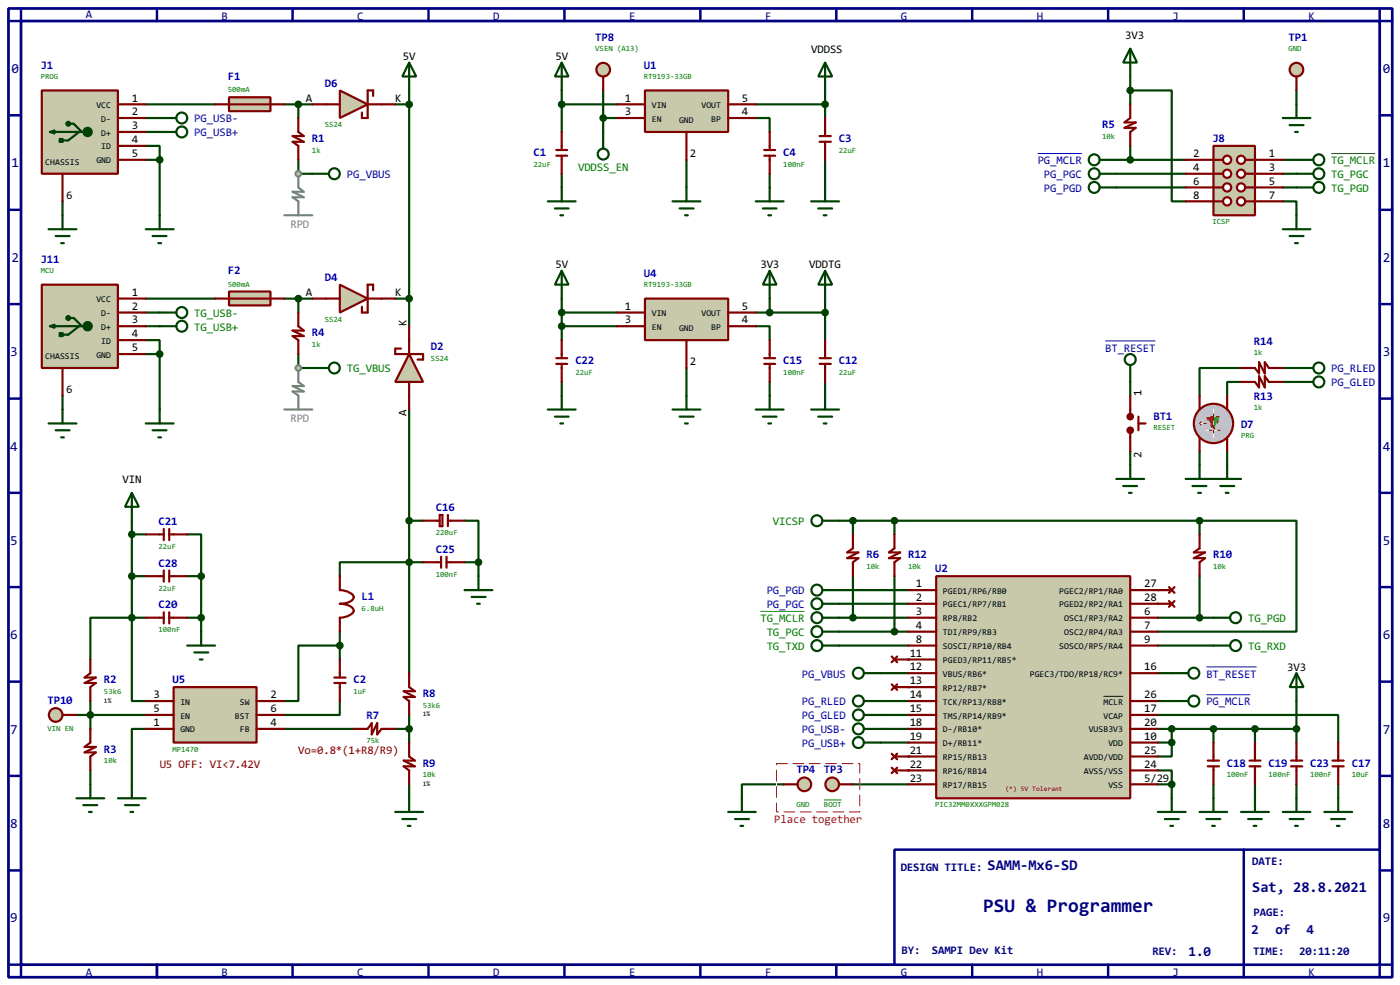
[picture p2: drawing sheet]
<svg xmlns="http://www.w3.org/2000/svg" width="256mm" height="180mm" viewBox="0 0 256 180" stroke-linecap="round" stroke-linejoin="round" font-family="sans-serif">
<path d="M1.6 1.6h253.5v177.3h-253.5zM3.9 3.9h248.9v172.7h-248.9z" fill="none" stroke="#000080" stroke-width=".5"/>
<path d="M3.9 1.6v2.3h-2.3M28.8 1.6v2.3" fill="none" stroke="#000080" stroke-width=".45"/>
<path d="M163.9 155.5h88.9v21.1h-88.9z" fill="#fff" stroke="#000080" stroke-width=".45"/>
<g fill="none" stroke="#000080" stroke-width=".45">
<path d="M53.6 1.6v2.3M78.5 1.6v2.3M103.4 1.6v2.3M128.3 1.6v2.3M153.2 1.6v2.3M178.1 1.6v2.3M203 1.6v2.3M227.9 1.6v2.3M252.8 1.6v2.3h2.3M1.6 21.1h2.3M1.6 38.4h2.3M252.8 21.1h2.3"/>
<path d="M252.8 38.4h2.3M1.6 55.7h2.3M252.8 55.7h2.3M1.6 73h2.3M252.8 73h2.3M1.6 90.2h2.3M252.8 90.2h2.3M1.6 107.5h2.3M252.8 107.5h2.3M1.6 124.8h2.3M252.8 124.8h2.3M1.6 142h2.3"/>
<path d="M1.6 159.3h2.3M227.9 155.5v23.4M252.8 142h2.3M252.8 159.3h2.3M1.6 176.6h2.3v2.3M28.8 176.6v2.3M53.6 176.6v2.3M78.5 176.6v2.3M103.4 176.6v2.3M128.3 176.6v2.3M153.2 176.6v2.3M178.1 176.6v2.3"/>
<path d="M203 176.6v2.3M255.1 176.6h-2.3v2.3"/>
</g>
<g fill="none" stroke="#004000" stroke-width=".4">
<path d="M26.7 19.1h12.7M52.1 19.1h5.1M54.7 19.1v2.5M72.4 19.1h2.6M75 16.6v43.1M102.9 19.1h10.2M102.9 16.6v7.6M207.1 16.6h7.6v20.3h2.5M207.1 14v5.1M237.5 16.6v2.5M11.5 36.9v2.5M26.7 26.7h2.6v2.6"/>
<path d="M26.7 21.6h2.6M26.7 24.2h2.6M26.7 29.3h2.6M29.3 29.3v10.1M54.7 29.3v2.5h2.5M102.9 31.8v2.5M125.8 29.3v5M138.5 21.6h2.5v2.6M141 31.8v2.5M151.2 29.3v5M204.5 29.3h12.7M204.5 31.8h12.7"/>
<path d="M204.5 34.3h12.7M207.1 26.7v2.6M235 36.9h2.5v2.5M235 29.3h2.5M235 31.8h2.5M235 34.3h2.5M26.7 57.2h2.6M26.7 59.7h2.6M26.7 54.7h12.7M52.1 54.7h5.1M54.7 54.7v2.5M72.4 54.7h2.6"/>
<path d="M102.9 54.7v2.5h10.2M138.5 59.7h2.5v2.6M11.5 72.4v2.6M26.7 62.3h2.6v2.5M26.7 64.8h2.6M29.3 64.8v10.2M54.7 64.8v2.6h2.5M75 75v48.2M102.9 69.9v2.5M125.8 67.4v5M141 69.9v2.5M151.2 69.9v2.5"/>
<path d="M207.1 69.9v2.5M227.4 67.4h-7.6v5M227.4 69.9h-2.6v2.5M235 67.4h2.5M235 69.9h2.5M24.2 97.8h2.5M24.2 95.3v17.8M34.3 97.8h2.6v7.7M75 95.3h2.5M85.1 95.3h2.6v7.6M153.7 95.3h66.1M156.3 95.3v2.5"/>
<path d="M163.9 95.3v2.5M207.1 82.6v2.5M219.8 95.3h17.7v20.3h-25.4M219.8 82.6v2.5M219.8 95.3v2.5M224.8 82.6v2.5M24.2 113.1v15.2h2.5M24.2 113.1h-7.6v7.6M24.2 113.1h2.5M24.2 105.5h2.5M34.3 113.1h2.6M34.3 105.5h2.6"/>
<path d="M36.9 105.5v10.1M62.3 118.2h-7.6v10.1h-2.6M62.3 115.6v5.1M77.5 102.9h-15.2v2.6M85.1 102.9h2.6M87.7 102.9v2.6M153.7 113.1h12.7M153.7 115.6h12.7M153.7 108h12.7M153.7 110.5h12.7M153.7 118.2h12.7M156.3 105.5v7.6"/>
<path d="M163.9 105.5v10.1M212.1 113.1h10.2M212.1 118.2h10.2M219.8 105.5v7.6M14 130.9h12.7M16.6 128.3v5.1M26.7 133.4h-2.5v10.2M52.1 133.4h12.7M62.3 128.3v2.6h-10.2M72.4 133.4h2.6M75 130.9v5M222.3 133.4v2.5"/>
<path d="M229.9 133.4v2.5M237.5 128.3v7.6M237.5 133.4h-22.8v2.5h-2.6M16.6 141v2.6M75 143.6v2.5M212.1 143.6h2.6v2.5M222.3 143.6v2.5M229.9 143.6v2.5M237.5 143.6v2.5M245.2 143.6v2.5"/>
</g>
<circle cx="166.4" cy="120.7" r=".2" fill="#004000"/>
<path d="M161.3 123.2h5.1" fill="none" stroke="#004000" stroke-width=".4"/>
<circle cx="166.4" cy="125.8" r=".2" fill="#004000"/>
<path d="M161.3 128.3h5.1M161.3 130.9h5.1M161.3 133.4h5.1M161.3 135.9h5.1M212.1 130.9h33.1v5M212.1 123.2h2.6M212.1 133.4h2.6" fill="none" stroke="#004000" stroke-width=".4"/>
<g fill="#004000">
<circle cx="166.4" cy="138.5" r=".2"/>
<circle cx="166.4" cy="141" r=".2"/>
</g>
<path d="M212.1 128.3h2.6M214.7 135.9v2.6h-2.6M212.1 141h2.6v2.6" fill="none" stroke="#004000" stroke-width=".4"/>
<g fill="#004000">
<circle cx="212.1" cy="108" r=".2"/>
<circle cx="212.1" cy="110.5" r=".2"/>
</g>
<g fill="none" stroke="#004000" stroke-width=".4">
<path d="M110.5 16.6v7.6M138.5 19.1h12.7M151.2 16.6v5M11.5 39.4v2.6M29.3 21.6h3M29.3 39.4v2.6M29.3 24.2h3M110.5 21.6h2.6M8.9 42h5.1M10.2 43.2h2.6M11.2 44.5h.5M26.7 42h5.1"/>
<path d="M28 43.2h2.5M29 44.5h.5M102.9 57.2v5.1M102.9 59.7h10.2M138.5 57.2h12.7M141 54.7v2.5M151.2 54.7v7.6M143.6 143.6h-7.7v2.5M156.3 143.6h10.1"/>
<circle cx="33.3" cy="24.2" r="1"/>
<circle cx="33.3" cy="21.6" r="1"/>
</g>
<circle cx="29.2" cy="29.3" r=".5" fill="#004000" stroke="#004000" stroke-width=".4"/>
<path d="M7.7 16.6h13.9v15.2h-13.9z" fill="#c8c8aa" stroke="#800000" stroke-width=".4"/>
<g fill="none" stroke="#004000" stroke-width=".4">
<path d="M9.2 24.2l.8-.3v.5zM10 24.2h6.1M11 25.5h.5v.5h-.5zM11.2 25.5v.5M12.5 22.7h1l1.5 1.5M14.5 24.2l-2 1.5h-1"/>
<circle cx="12.5" cy="22.7" r=".35"/>
<circle cx="16" cy="24.2" r=".5"/>
<circle cx="16" cy="24.2" r=".75"/>
<circle cx="16.1" cy="24.2" r=".25"/>
</g>
<path d="M21.6 19.1h5.1M11.5 31.8v5.1M21.6 21.6h5.1M21.6 24.2h5.1M21.6 29.3h5.1M21.6 26.7h5.1" fill="none" stroke="#800000" stroke-width=".4"/>
<path d="M42 17.8h7.6v2.6h-7.6z" fill-rule="evenodd" fill="#c8c8aa" stroke="#800000" stroke-width=".4"/>
<path d="M39.4 19.1h12.7M54.7 21.6v2.6l1 .7h-2.1l2.1 1.1h-2.1l1.1 .7v2.6M101.9 27.5h2M101.9 28.5h2M102.9 24.2v3.3M102.9 28.5v3.3M150.2 24.9h2M150.2 26h2M151.2 21.6v3.3M151.2 26v3.3" fill="none" stroke="#800000" stroke-width=".4"/>
<g fill="none" stroke="#004000" stroke-width=".4">
<path d="M102.9 11.5l1.3 2.5h-2.5zM102.9 11.5v5.1M57.2 31.8h3.1M100.4 36.9h5.1M101.7 38.2h2.5M102.7 39.4h.5M102.9 34.3v2.6M148.6 36.9h5.1M149.9 38.2h2.6M150.9 39.4h.5M151.2 34.3v2.6M141 49.6l1.3 2.5h-2.5z"/>
<path d="M141 49.6v5.1"/>
<circle cx="61.2" cy="31.8" r="1"/>
</g>
<circle cx="237.5" cy="12.8" r="1.25" fill="#c8c8aa" stroke="#800000" stroke-width=".4"/>
<path d="M237.5 14v2.6" fill="none" stroke="#800000" stroke-width=".4"/>
<path d="M237.5 19.1v2.5M123.2 36.9h5.1M124.5 38.2h2.6M125.5 39.4h.5M125.8 34.3v2.6M235 21.6h5.1M236.3 22.9h2.5M237.3 24.2h.5" fill="none" stroke="#004000" stroke-width=".4"/>
<path d="M31.8 125.8h15.2v10.1h-15.2z" fill-rule="evenodd" fill="#c8c8aa" stroke="#800000" stroke-width=".4"/>
<g fill="none" stroke="#800000" stroke-width=".4">
<path d="M26.7 97.8h3.3M30 96.8v2.1M31 96.8v2.1M31 97.8h3.3M26.7 113.1h3.3M30 112.1v2M31 112.1v2M31 113.1h3.3M62.3 105.5v2.5a2.68 2.68 0 0 1 2.5 1.3 1.47 1.47 0 0 1-1.3 1l-1.2 .2a2.33 2.33 0 0 1 2.5 1.3 2.68 2.68 0 0 1-2.5 1.3v2.5M77.5 102.9h3.3M80.8 101.9v2M81.8 101.9v2"/>
<path d="M81.8 102.9h3.3M26.7 133.4h5.1M26.7 128.3h5.1M26.7 130.9h5.1M47 133.4h5.1M47 128.3h5.1M47 130.9h5.1M61.3 124h2M61.3 125h2M62.3 120.7v3.3M62.3 125v3.3M64.8 133.4h2.6l.7-1v2l1-2v2l.8-1h2.5"/>
<path d="M75 123.2v2.6l1 .7h-2l2 1.1h-2l1 .7v2.6M75 135.9v2.6l1 .7h-2l2 1.1h-2l1 .7v2.6"/>
</g>
<g fill="#004000" stroke="#004000" stroke-width=".4">
<circle cx="62.2" cy="118.2" r=".5"/>
<circle cx="74.9" cy="133.4" r=".5"/>
<circle cx="36.8" cy="113.1" r=".5"/>
<circle cx="24.1" cy="113.1" r=".5"/>
<circle cx="24.1" cy="97.8" r=".5"/>
<circle cx="74.9" cy="102.9" r=".5"/>
</g>
<g fill="none" stroke="#004000" stroke-width=".4">
<path d="M151.2 11.5l1.3 2.5h-2.6zM151.2 11.5v5.1M110.5 24.2v3M151.2 49.6l1.3 2.5h-2.6zM151.2 49.6v5.1M148.6 75h5.1M149.9 76.3h2.6M150.9 77.5h.5M151.2 72.4v2.6M24.2 90.2l1.3 2.6h-2.6zM24.2 90.2v5.1M34.3 118.2h5.1"/>
<path d="M35.6 119.4h2.6M36.9 115.6v2.6M85.1 108h5.1M86.4 109.3h2.6M87.4 110.5h.5M87.7 105.5v2.5M36.6 120.7h.5M21.6 146.1h5.1M22.9 147.4h2.6M23.9 148.6h.5M24.2 143.6v2.5M72.4 148.6h5.1"/>
<path d="M73.7 149.9h2.6M74.7 151.2h.5M75 146.1v2.5"/>
<circle cx="110.5" cy="28.2" r="1"/>
</g>
<path d="M52.1 39.4h5.1M54.7 31.8v2.5l1 .8h-2.1l2.1 1h-2.1l1.1 .8v2.5" fill="none" stroke="#808080" stroke-width=".4"/>
<circle cx="54.6" cy="31.8" r=".5" fill="#c8c8aa" stroke="#808080" stroke-width=".4"/>
<circle cx="110.5" cy="12.8" r="1.25" fill="#c8c8aa" stroke="#800000" stroke-width=".4"/>
<path d="M110.5 14v2.6" fill="none" stroke="#800000" stroke-width=".4"/>
<circle cx="10.2" cy="130.9" r="1.25" fill="#c8c8aa" stroke="#800000" stroke-width=".4"/>
<path d="M11.5 130.9h2.5" fill="none" stroke="#800000" stroke-width=".4"/>
<g fill="none" stroke="#004000" stroke-width=".4">
<path d="M201.5 29.3h3M201.5 31.8h3M201.5 34.3h3M237.5 39.4v2.6M237.5 29.3h3.1M237.5 31.8h3.1M237.5 34.3h3.1M235 42h5.1M236.3 43.2h2.5M237.3 44.5h.5"/>
<circle cx="200.4" cy="29.3" r="1"/>
<circle cx="200.4" cy="34.3" r="1"/>
<circle cx="200.4" cy="31.8" r="1"/>
<circle cx="241.6" cy="31.8" r="1"/>
<circle cx="241.6" cy="34.3" r="1"/>
<circle cx="241.6" cy="29.3" r="1"/>
</g>
<path d="M190.1 28.1h8.1" fill="none" stroke="#0000c0" stroke-width=".18"/>
<path d="M243.9 28.1h8" fill="none" stroke="#008000" stroke-width=".18"/>
<path d="M222.3 26.7h7.6v12.7h-7.6z" fill="#c8c8aa" stroke="#800000" stroke-width=".4"/>
<path d="M228.1 29.3h1.8" fill="none" stroke="#800000" stroke-width=".4"/>
<circle cx="227.3" cy="29.3" r=".75" fill="#feffff" stroke="#800000" stroke-width=".4"/>
<path d="M228.1 31.8h1.8" fill="none" stroke="#800000" stroke-width=".4"/>
<circle cx="227.3" cy="31.8" r=".75" fill="#feffff" stroke="#800000" stroke-width=".4"/>
<path d="M228.1 34.3h1.8" fill="none" stroke="#800000" stroke-width=".4"/>
<circle cx="227.3" cy="34.3" r=".75" fill="#feffff" stroke="#800000" stroke-width=".4"/>
<path d="M228.1 36.9h1.8" fill="none" stroke="#800000" stroke-width=".4"/>
<circle cx="227.3" cy="36.9" r=".75" fill="#feffff" stroke="#800000" stroke-width=".4"/>
<path d="M222.3 29.3h1.8" fill="none" stroke="#800000" stroke-width=".4"/>
<circle cx="224.8" cy="29.3" r=".75" fill="#feffff" stroke="#800000" stroke-width=".4"/>
<path d="M222.3 31.8h1.8" fill="none" stroke="#800000" stroke-width=".4"/>
<circle cx="224.8" cy="31.8" r=".75" fill="#feffff" stroke="#800000" stroke-width=".4"/>
<path d="M222.3 34.3h1.8" fill="none" stroke="#800000" stroke-width=".4"/>
<circle cx="224.8" cy="34.3" r=".75" fill="#feffff" stroke="#800000" stroke-width=".4"/>
<path d="M222.3 36.9h1.8" fill="none" stroke="#800000" stroke-width=".4"/>
<circle cx="224.8" cy="36.9" r=".75" fill="#feffff" stroke="#800000" stroke-width=".4"/>
<path d="M217.2 29.3h5.1M217.2 31.8h5.1M217.2 36.9h5.1M217.2 34.3h5.1M229.9 29.3h5.1M229.9 31.8h5.1M229.9 36.9h5.1M229.9 34.3h5.1M77.5 95.3h3.1M80.6 94.3h.5v2h-.5zM82.1 94.3v2M82.1 95.3h3" fill="none" stroke="#800000" stroke-width=".4"/>
<g fill="none" stroke="#004000" stroke-width=".4">
<path d="M29.3 57.2h3M29.3 59.7h3M8.9 77.5h5.1M10.2 78.8h2.6M11.5 75v2.5M26.7 77.5h5.1M28 78.8h2.5M29.3 75v2.5M11.2 80.1h.5M29 80.1h.5"/>
<circle cx="33.3" cy="57.2" r="1"/>
<circle cx="33.3" cy="59.7" r="1"/>
</g>
<circle cx="29.2" cy="64.8" r=".5" fill="#004000" stroke="#004000" stroke-width=".4"/>
<path d="M7.7 52.1h13.9v15.3h-13.9z" fill="#c8c8aa" stroke="#800000" stroke-width=".4"/>
<g fill="none" stroke="#004000" stroke-width=".4">
<path d="M9.2 59.7l.8-.2v.5zM10 59.7h6.1M12.5 58.2h1l1.5 1.5M14.5 59.7l-2 1.6h-1M11 61h.5v.5h-.5zM11.2 61v.5"/>
<circle cx="12.5" cy="58.2" r=".35"/>
<circle cx="16" cy="59.7" r=".75"/>
<circle cx="16" cy="59.7" r=".5"/>
<circle cx="16.1" cy="59.7" r=".25"/>
</g>
<path d="M21.6 54.7h5.1M21.6 57.2h5.1M21.6 59.7h5.1M11.5 67.4v5M21.6 64.8h5.1M21.6 62.3h5.1" fill="none" stroke="#800000" stroke-width=".4"/>
<path d="M42 53.4h7.6v2.5h-7.6z" fill-rule="evenodd" fill="#c8c8aa" stroke="#800000" stroke-width=".4"/>
<path d="M39.4 54.7h12.7M54.7 57.2v2.5l1 .8h-2.1l2.1 1h-2.1l1.1 .8v2.5" fill="none" stroke="#800000" stroke-width=".4"/>
<g fill="none" stroke="#004000" stroke-width=".4">
<path d="M57.2 67.4h3.1"/>
<circle cx="61.2" cy="67.4" r="1"/>
</g>
<circle cx="54.6" cy="54.7" r=".5" fill="#004000" stroke="#004000" stroke-width=".4"/>
<path d="M52.1 75h5.1M54.7 67.4v2.5l1 .8h-2.1l2.1 1h-2.1l1.1 .7v2.6" fill="none" stroke="#808080" stroke-width=".4"/>
<circle cx="54.6" cy="67.4" r=".5" fill="#c8c8aa" stroke="#808080" stroke-width=".4"/>
<path d="M123.2 75h5.1M124.5 76.3h2.6M125.5 77.5h.5M125.8 72.4v2.6" fill="none" stroke="#004000" stroke-width=".4"/>
<path d="M118.2 54.7h15.2v7.6h-15.2z" fill-rule="evenodd" fill="#c8c8aa" stroke="#800000" stroke-width=".4"/>
<path d="M113.1 57.2h5.1M113.1 59.7h5.1M133.4 57.2h5.1M133.4 59.7h5.1M125.8 62.3v5.1" fill="none" stroke="#800000" stroke-width=".4"/>
<path d="M118.2 16.6h15.2v7.6h-15.2z" fill-rule="evenodd" fill="#c8c8aa" stroke="#800000" stroke-width=".4"/>
<g fill="none" stroke="#800000" stroke-width=".4">
<path d="M113.1 19.1h5.1M133.4 19.1h5.1M113.1 21.6h5.1M125.8 24.2v5.1M133.4 21.6h5.1M140 27.5h2M140 28.5h2M141 24.2v3.3M141 28.5v3.3M140 65.6h2M140 66.6h2M141 62.3v3.3"/>
<path d="M141 66.6v3.3"/>
</g>
<circle cx="102.9" cy="19.1" r=".5" fill="#004000" stroke="#004000" stroke-width=".4"/>
<g fill="none" stroke="#004000" stroke-width=".4">
<path d="M138.5 36.9h5.1M139.8 38.2h2.5M140.8 39.4h.5M141 34.3v2.6M102.9 49.6l1.3 2.5h-2.5zM102.9 49.6v5.1M100.4 75h5.1M101.7 76.3h2.5M102.7 77.5h.5M102.9 72.4v2.6M138.5 75h5.1M139.8 76.3h2.5"/>
<path d="M140.8 77.5h.5M141 72.4v2.6"/>
</g>
<path d="M75 64.8l2.5 5.1h-5.1z" fill="#c8c8aa" stroke="#800000" stroke-width=".4"/>
<path d="M75 59.7v5.1M73.5 63.8h-1.1v1h5.1v1h-1M75 69.9v5.1" fill="none" stroke="#800000" stroke-width=".4"/>
<path d="M62.3 52.1l5.1 2.6-5.1 2.5z" fill="#c8c8aa" stroke="#800000" stroke-width=".4"/>
<path d="M57.2 54.7h5.1M67.4 54.7h5M68.4 53.1v-1h-1v5.1h-1.1v-1" fill="none" stroke="#800000" stroke-width=".4"/>
<path d="M62.3 16.6l5.1 2.5-5.1 2.5z" fill="#c8c8aa" stroke="#800000" stroke-width=".4"/>
<g fill="none" stroke="#800000" stroke-width=".4">
<path d="M57.2 19.1h5.1M67.4 19.1h5M68.4 17.6v-1h-1v5h-1.1v-1M207.1 19.1v2.5l-1.1 .8h2.1l-2.1 1h2.1l-1 .8v2.5M207.1 72.4v3.9M207.1 78.8v3.8M208.6 76.3v2.5M208.6 77.5h1.3M156.3 97.8v2.6l-1.1 .7h2.1l-2.1 1.1h2.1l-1 .7v2.6M163.9 97.8v2.6l-1 .7h2l-2 1.1h2l-1 .7v2.6M219.8 97.8v2.6l-1.1 .7h2.1l-2.1 1.1h2.1l-1 .7v2.6M16.6 120.7v2.5l-1.1 .8h2.1l-2.1 1h2.1l-1 .8v2.5"/>
<path d="M16.6 133.4v2.5l-1.1 .8h2.1l-2.1 1h2.1l-1 .8v2.5M221.3 139.2h2M222.3 135.9v3.3M228.9 139.2h2M229.9 135.9v3.3M236.5 139.2h2.1M237.5 135.9v3.3M244.1 139.2h2.1M245.2 135.9v3.3M221.3 140.3h2M222.3 140.3v3.3M228.9 140.3h2"/>
<path d="M229.9 140.3v3.3M236.5 140.3h2.1M237.5 140.3v3.3M244.1 140.3h2.1M245.2 140.3v3.3"/>
</g>
<g fill="#004000" stroke="#004000" stroke-width=".4">
<circle cx="54.6" cy="19.1" r=".5"/>
<circle cx="74.9" cy="54.7" r=".5"/>
<circle cx="16.5" cy="130.9" r=".5"/>
<circle cx="74.9" cy="19.1" r=".5"/>
<circle cx="207" cy="29.3" r=".5"/>
<circle cx="207" cy="16.6" r=".5"/>
<circle cx="214.6" cy="143.6" r=".5"/>
<circle cx="214.6" cy="135.9" r=".5"/>
<circle cx="229.9" cy="133.4" r=".5"/>
<circle cx="222.3" cy="133.4" r=".5"/>
<circle cx="214.6" cy="133.4" r=".5"/>
<circle cx="237.5" cy="133.4" r=".5"/>
</g>
<g fill="none" stroke="#004000" stroke-width=".4">
<path d="M75 11.5l1.3 2.5h-2.6zM75 11.5v5.1M207.1 8.9l1.2 2.6h-2.5zM207.1 8.9v5.1M207.1 66.9v3M150.7 95.3h3M204.5 87.7h5.1M205.8 89h2.5M206.8 90.2h.5M207.1 85.1v2.6M150.7 110.5h3M150.7 108h3"/>
<path d="M150.7 118.2h3M222.3 118.2h3.1M158.3 123.2h3M158.3 133.4h3M158.3 135.9h3M214.7 128.3h3M214.7 123.2h3M237.5 123.2l1.3 2.6h-2.5zM237.5 123.2v5.1M14 146.1h5.1M15.3 147.4h2.5M16.3 148.6h.5"/>
<path d="M16.6 143.6v2.5M212.1 148.6h5.1M213.4 149.9h2.6M214.4 151.2h.5M214.7 146.1v2.5M219.8 148.6h5M221 149.9h2.6M222.1 151.2h.5M222.3 146.1v2.5M227.4 148.6h5.1M228.7 149.9h2.5M229.7 151.2h.5"/>
<path d="M229.9 146.1v2.5M235 148.6h5.1M236.3 149.9h2.5M237.3 151.2h.5M237.5 146.1v2.5M242.6 148.6h5.1M243.9 149.9h2.5M244.9 151.2h.5M245.2 146.1v2.5"/>
<circle cx="207" cy="65.8" r="1"/>
<circle cx="149.6" cy="95.3" r="1"/>
<circle cx="149.6" cy="118.2" r="1"/>
<circle cx="149.6" cy="110.5" r="1"/>
<circle cx="149.6" cy="108" r="1"/>
<circle cx="226.3" cy="118.2" r="1"/>
<circle cx="157.2" cy="133.4" r="1"/>
<circle cx="157.2" cy="135.9" r="1"/>
<circle cx="157.2" cy="123.2" r="1"/>
<circle cx="218.7" cy="123.2" r="1"/>
<circle cx="218.7" cy="128.3" r="1"/>
</g>
<g fill="#800000" stroke="#800000" stroke-width=".4">
<circle cx="207" cy="76.3" r=".5"/>
<circle cx="207" cy="78.8" r=".5"/>
</g>
<path d="M202.5 62.4h9.2M221 127.2h8.1M221 122.1h9.2" fill="none" stroke="#0000c0" stroke-width=".18"/>
<circle cx="222.3" cy="77.5" r="3.6" fill="#c0c0c0" stroke="#800000" stroke-width=".4"/>
<path d="M221 78.8h2.6" fill="none" stroke="#fff" stroke-width=".18"/>
<path d="M223.6 78.8h-2.6" fill="none" stroke="#800000" stroke-width=".18" stroke-dasharray=".5 1"/>
<path d="M222.3 76.3h1.3l-1.3 2.5z" fill="#c8c8aa"/>
<path d="M222.3 76.3h1.3l-1.3 2.5z" fill="#00c000"/>
<path d="M222.3 76.3h1.3l-1.3 2.5z" fill="none" stroke="#c8c8aa" stroke-width=".18"/>
<path d="M222.3 76.3h1.3l-1.3 2.5z" fill="none" stroke="#800000" stroke-width=".18" stroke-dasharray=".5 1"/>
<path d="M221 76.3h1.3v2.5z" fill="#c8c8aa"/>
<path d="M221 76.3h1.3v2.5z" fill="#f00"/>
<path d="M221 76.3h1.3v2.5z" fill="none" stroke="#c8c8aa" stroke-width=".18"/>
<path d="M219.8 77.5l.5-.5M219.8 77.5l.5 .5M221 76.3h1.3v2.5zM221 77.5h-1.2M222.3 76.3v-1.3M222.3 78.8v1.3" fill="none" stroke="#800000" stroke-width=".18" stroke-dasharray=".5 1"/>
<path d="M219.8 77.5h1.2M219.8 77.5l.5 .5M220.3 77l-.5 .5M222.3 75v1.3M222.3 78.8v1.3" fill="none" stroke="#fff" stroke-width=".18"/>
<g fill="none" stroke="#800000" stroke-width=".4">
<path d="M101.9 65.6h2M101.9 66.6h2M102.9 62.3v3.3M102.9 66.6v3.3M150.2 65.6h2M150.2 66.6h2M151.2 62.3v3.3M151.2 66.6v3.3M219.8 72.4v2.6M224.8 72.4v2.6M227.4 67.4h2.5l.8 1v-2.1l1 2.1v-2.1l.8 1.1h2.5M227.4 69.9h2.5l.8 1v-2l1 2v-2l.8 1h2.5"/>
<path d="M219.8 80.1v2.5M224.8 80.1v2.5M26.7 105.5h3.3M30 104.4v2.1M31 104.4v2.1M31 105.5h3.3M212.1 110.5h2.6M212.1 108h2.6M214.2 110l1 1.1M214.2 107.5l1 1M215.2 110l-1 1.1M215.2 107.5l-1 1"/>
<path d="M163.4 120.2l1 1M163.4 125.3l1 1M163.4 138l1 1M163.9 120.7h2.5M163.9 125.8h2.5M163.9 138.5h2.5M164.4 120.2l-1 1M164.4 125.3l-1 1M164.4 138l-1 1M163.4 140.5l1 1M163.9 141h2.5M164.4 140.5l-1 1"/>
</g>
<g fill="none" stroke="#004000" stroke-width=".4">
<path d="M237.5 67.4h3.1M237.5 69.9h3.1M217.2 87.7h10.2M218.5 89h2.5M219.5 90.2h.5M219.8 85.1v2.6M223.6 89h2.5M224.6 90.2h.5M224.8 85.1v2.6M150.7 113.1h3M150.7 115.6h3M222.3 113.1h3.1"/>
<path d="M158.3 128.3h3M158.3 130.9h3"/>
<circle cx="241.6" cy="67.4" r="1"/>
<circle cx="241.6" cy="69.9" r="1"/>
<circle cx="149.6" cy="115.6" r="1"/>
<circle cx="149.6" cy="113.1" r="1"/>
<circle cx="226.3" cy="113.1" r="1"/>
<circle cx="157.2" cy="128.3" r="1"/>
<circle cx="157.2" cy="130.9" r="1"/>
</g>
<g fill="#004000" stroke="#004000" stroke-width=".4">
<circle cx="102.9" cy="57.2" r=".5"/>
<circle cx="36.8" cy="105.5" r=".5"/>
<circle cx="24.1" cy="105.5" r=".5"/>
<circle cx="74.9" cy="95.3" r=".5"/>
<circle cx="87.6" cy="102.9" r=".5"/>
<circle cx="219.7" cy="113.1" r=".5"/>
<circle cx="219.7" cy="95.3" r=".5"/>
<circle cx="163.8" cy="115.6" r=".5"/>
<circle cx="156.2" cy="113.1" r=".5"/>
<circle cx="163.8" cy="95.3" r=".5"/>
<circle cx="156.2" cy="95.3" r=".5"/>
</g>
<path d="M139.3 111.9h8.1" fill="none" stroke="#008000" stroke-width=".18"/>
<path d="M171.5 105.5h35.6v40.6h-35.6z" fill="#c8c8aa" stroke="#800000" stroke-width=".4"/>
<g fill="none" stroke="#800000" stroke-width=".4">
<path d="M166.4 108h5.1M166.4 110.5h5.1M166.4 113.1h5.1M166.4 115.6h5.1M166.4 118.2h5.1M207.1 108h5M207.1 110.5h5M207.1 113.1h5M207.1 115.6h5M207.1 118.2h5M166.4 135.9h5.1M166.4 120.7h5.1"/>
<path d="M166.4 123.2h5.1M166.4 125.8h5.1M166.4 128.3h5.1M166.4 130.9h5.1M166.4 133.4h5.1M166.4 138.5h5.1M207.1 135.9h5M207.1 123.2h5M207.1 128.3h5M207.1 130.9h5M207.1 133.4h5M207.1 138.5h5"/>
<path d="M166.4 143.6h5.1M166.4 141h5.1M207.1 143.6h5M207.1 141h5"/>
</g>
<path d="M202.2 127.5h3.6" fill="none" stroke="#000" stroke-width=".18"/>
<circle cx="152.4" cy="143.6" r="1.25" fill="#c8c8aa" stroke="#800000" stroke-width=".4"/>
<path d="M153.7 143.6h2.6" fill="none" stroke="#800000" stroke-width=".4"/>
<path d="M151 146.4h3.2" fill="none" stroke="#008000" stroke-width=".18"/>
<path d="M142.3 139.8h15.2v8.8h-15.2z" fill="none" stroke="#fff" stroke-width=".18"/>
<path d="M142.3 139.8h15.2v8.8h-15.2z" fill="none" stroke="#f00" stroke-width=".18" stroke-dasharray="2 1"/>
<circle cx="147.3" cy="143.6" r="1.25" fill="#c8c8aa" stroke="#800000" stroke-width=".4"/>
<path d="M143.6 143.6h2.5" fill="none" stroke="#800000" stroke-width=".4"/>
<path d="M133.4 148.6h5.1M134.7 149.9h2.5M135.7 151.2h.5M135.9 146.1v2.5" fill="none" stroke="#004000" stroke-width=".4"/>
<g fill="#004000" stroke="#004000" stroke-width=".4">
<circle cx="151.1" cy="19.1" r=".5"/>
<circle cx="110.5" cy="21.6" r=".5"/>
<circle cx="102.9" cy="59.7" r=".5"/>
<circle cx="151.1" cy="57.2" r=".5"/>
<circle cx="141" cy="57.2" r=".5"/>
</g>
<text font-size="4.2" fill="#000080" x="180.1" y="167">PSU &amp; Programmer</text>
<g font-size="3.2" fill="#000080">
<text x="180.9" y="159.3">SAMM-Mx6-SD</text>
<text x="229.4" y="163.2">Sat, 28.8.2021</text>
</g>
<g font-size="3" fill="#000080">
<text x="2.1" y="13.4">0</text>
<text x="253.4" y="13.4">0</text>
<text x="2.1" y="30.7">1</text>
<text x="253.4" y="30.7">1</text>
<text x="2.1" y="47.9">2</text>
<text x="253.4" y="47.9">2</text>
<text x="1.9" y="65.2">3</text>
<text x="253.4" y="65.2">3</text>
<text x="1.9" y="82.5">4</text>
<text x="253.4" y="82.5">4</text>
<text x="1.9" y="99.8">5</text>
<text x="253.4" y="99.8">5</text>
<text x="1.9" y="117">6</text>
<text x="253.4" y="117">6</text>
<text x="1.9" y="134.3">7</text>
<text x="253.4" y="134.3">7</text>
<text x="1.9" y="151.6">8</text>
<text x="253.4" y="151.6">8</text>
<text x="1.9" y="168.8">9</text>
<text x="229.2" y="170.9">2</text>
<text x="233.7" y="170.9">of</text>
<text x="239.4" y="170.9">4</text>
<text x="253.4" y="168.8">9</text>
<text x="217.8" y="174.9">1.0</text>
</g>
<g font-size="2.5" fill="#000080">
<text x="15.7" y="3.4">A</text>
<text x="40.6" y="3.6">B</text>
<text x="65.5" y="3.6">C</text>
<text x="90.4" y="3.6">D</text>
<text x="115.3" y="3.6">E</text>
<text x="140.2" y="3.6">F</text>
<text x="165.1" y="3.6">G</text>
<text x="190" y="3.6">H</text>
<text x="214.8" y="3.6">J</text>
<text x="239.7" y="3.6">K</text>
<text x="165" y="159.4">DESIGN TITLE:</text>
<text x="229.4" y="158.3">DATE:</text>
<text x="229.7" y="167.7">PAGE:</text>
<text x="15.7" y="178.7">A</text>
<text x="40.6" y="178.7">B</text>
<text x="65.5" y="178.7">C</text>
<text x="90.4" y="178.7">D</text>
<text x="115.3" y="178.7">E</text>
<text x="140.2" y="178.7">F</text>
<text x="165.1" y="178.7">G</text>
<text x="165.2" y="174.6">BY:</text>
<text x="170.7" y="174.6">SAMPI Dev Kit</text>
<text x="190" y="178.7">H</text>
<text x="211.1" y="174.8">REV:</text>
<text x="214.8" y="178.7">J</text>
<text x="229.6" y="174.8">TIME:</text>
<text x="238" y="174.8">20:11:20</text>
<text x="239.7" y="178.7">K</text>
</g>
<g font-size="2.5">
<text x="73.8" y="11">5V</text>
<text x="101.8" y="11">5V</text>
<text x="148.6" y="9.7">VDDSS</text>
<text x="206.2" y="7.2">3V3</text>
<text x="24.2" y="18.6">1</text>
<text x="24.2" y="21.1">2</text>
<text x="24.2" y="23.6">3</text>
<text x="56.1" y="18.6">A</text>
<text x="72.4" y="18.6">K</text>
<text x="114.5" y="18.6">1</text>
<text x="114.5" y="21.1">3</text>
<text x="135.9" y="21.1">4</text>
<text x="135.9" y="18.6">5</text>
<text x="24.2" y="28.8">5</text>
<text x="24.2" y="26.2">4</text>
<text x="126.4" y="28.8">2</text>
<text x="218.6" y="28.8">2</text>
<text x="232.5" y="28.8">1</text>
<text x="218.6" y="31.3">4</text>
<text x="218.6" y="33.8">6</text>
<text x="232.5" y="31.3">3</text>
<text x="232.5" y="33.8">5</text>
<text x="12.1" y="36.3">6</text>
<text x="218.6" y="36.3">8</text>
<text x="232.5" y="36.3">7</text>
<text x="101.8" y="49.1">5V</text>
<text x="139.3" y="49.1">3V3</text>
<text x="148.3" y="49.1">VDDTG</text>
<text x="24.2" y="54.2">1</text>
<text x="24.2" y="56.7">2</text>
<text x="24.2" y="59.2">3</text>
<text x="56.1" y="54.2">A</text>
<text x="72.4" y="54.2">K</text>
<text x="74.4" y="59.7" transform="rotate(-90 74.4 59.7)">K</text>
<text x="114.5" y="56.7">1</text>
<text x="114.5" y="59.2">3</text>
<text x="135.9" y="59.2">4</text>
<text x="135.9" y="56.7">5</text>
<text x="24.2" y="64.3">5</text>
<text x="24.2" y="61.7">4</text>
<text x="12.1" y="72">6</text>
<text x="126.4" y="66.9">2</text>
<text x="74.5" y="76.1" transform="rotate(-90 74.5 76.1)">A</text>
<text x="209.1" y="72.4" transform="rotate(-90 209.1 72.4)">1</text>
<text x="209.1" y="83.8" transform="rotate(-90 209.1 83.8)">2</text>
<text x="22.5" y="88.5">VIN</text>
<text x="167.8" y="107.5">1</text>
<text x="209.6" y="107.5">27</text>
<text x="167.8" y="110">2</text>
<text x="167.8" y="112.6">3</text>
<text x="209.6" y="112.6">6</text>
<text x="209.6" y="110">28</text>
<text x="167.8" y="115.1">4</text>
<text x="167.8" y="117.7">8</text>
<text x="209.6" y="115.1">7</text>
<text x="209.6" y="117.7">9</text>
<text x="166.7" y="120.2">11</text>
<text x="166.7" y="122.7">12</text>
<text x="166.7" y="125.3">13</text>
<text x="209.6" y="122.7">16</text>
<text x="235.8" y="122.8">3V3</text>
<text x="28.1" y="127.8">3</text>
<text x="28.1" y="130.4">5</text>
<text x="49.6" y="127.8">2</text>
<text x="49.6" y="130.4">6</text>
<text x="166.7" y="127.8">14</text>
<text x="166.7" y="130.4">15</text>
<text x="209.6" y="130.4">17</text>
<text x="209.6" y="127.8">26</text>
<text x="28.1" y="132.9">1</text>
<text x="49.6" y="132.9">4</text>
<text x="166.7" y="132.9">18</text>
<text x="166.7" y="135.4">19</text>
<text x="166.7" y="138">21</text>
<text x="209.6" y="135.4">10</text>
<text x="209.6" y="132.9">20</text>
<text x="209.6" y="138">25</text>
<text x="166.7" y="140.5">22</text>
<text x="166.7" y="143.1">23</text>
<text x="209.6" y="143.1">5/29</text>
<text x="209.6" y="140.5">24</text>
</g>
<g font-size="2.5" fill="#0000c0">
<text x="109.1" y="7.4">TP8</text>
<text x="236.1" y="7.4">TP1</text>
<text x="7.5" y="12.5">J1</text>
<text x="41.8" y="14.5">F1</text>
<text x="59.5" y="15.9">D6</text>
<text x="118" y="12.5">U1</text>
<text x="35.6" y="22.4">PG_USB-</text>
<text x="201.9" y="23.5">R5</text>
<text x="35.6" y="25">PG_USB+</text>
<text x="57.2" y="26">R1</text>
<text x="97.8" y="28.6">C1</text>
<text x="143.5" y="28.6">C4</text>
<text x="153.7" y="26">C3</text>
<text x="222.1" y="26">J8</text>
<text x="63.6" y="32.6">PG_VBUS</text>
<text x="190.1" y="30">PG_MCLR</text>
<text x="191.3" y="32.6">PG_PGC</text>
<text x="191.3" y="35.1">PG_PGD</text>
<text x="7.5" y="48.1">J11</text>
<text x="41.8" y="50.1">F2</text>
<text x="59.5" y="51.4">D4</text>
<text x="118" y="50.7">U4</text>
<text x="57.2" y="61.6">R4</text>
<text x="79" y="64.1">D2</text>
<text x="202.5" y="64.4">BT_RESET</text>
<text x="229.7" y="63.1">R14</text>
<text x="105.4" y="66.7">C22</text>
<text x="143.5" y="66.7">C15</text>
<text x="153.7" y="66.7">C12</text>
<text x="243.9" y="68.1">PG_RLED</text>
<text x="243.9" y="70.7">PG_GLED</text>
<text x="211.3" y="76.8">BT1</text>
<text x="229.7" y="73.3">R13</text>
<text x="227.4" y="78.3">D7</text>
<text x="79.9" y="93.6">C16</text>
<text x="29.1" y="96.1">C21</text>
<text x="79.9" y="101.2">C25</text>
<text x="29.1" y="103.7">C28</text>
<text x="158.8" y="102.2">R6</text>
<text x="166.4" y="102.2">R12</text>
<text x="171.3" y="104.8">U2</text>
<text x="222.3" y="102.2">R10</text>
<text x="29.1" y="111.4">C20</text>
<text x="66.3" y="109.9">L1</text>
<text x="140.5" y="111.3">PG_PGC</text>
<text x="140.5" y="108.8">PG_PGD</text>
<text x="19.1" y="125.1">R2</text>
<text x="31.6" y="125.1">U5</text>
<text x="64.8" y="125.1">C2</text>
<text x="146.9" y="124">PG_VBUS</text>
<text x="221" y="124">BT_RESET</text>
<text x="8.7" y="128.9">TP10</text>
<text x="67.2" y="131.7">R7</text>
<text x="77.5" y="127.6">R8</text>
<text x="146.9" y="129.1">PG_RLED</text>
<text x="146.9" y="131.7">PG_GLED</text>
<text x="221" y="129.1">PG_MCLR</text>
<text x="19.1" y="137.8">R3</text>
<text x="146.9" y="134.2">PG_USB-</text>
<text x="146.9" y="136.7">PG_USB+</text>
<text x="77.5" y="140.3">R9</text>
<text x="145.9" y="141.6">TP4 TP3</text>
<text x="224.8" y="140.3">C18</text>
<text x="232.4" y="140.3">C19</text>
<text x="240" y="140.3">C23</text>
<text x="247.7" y="140.3">C17</text>
</g>
<g font-size="2.5" fill="#008000">
<text x="105.9" y="31.3">VDDSS_EN</text>
<text x="243.9" y="30">TG_MCLR</text>
<text x="243.9" y="32.6">TG_PGC</text>
<text x="243.9" y="35.1">TG_PGD</text>
<text x="35.6" y="58">TG_USB-</text>
<text x="35.6" y="60.5">TG_USB+</text>
<text x="63.6" y="68.1">TG_VBUS</text>
<text x="141.6" y="96.1">VICSP</text>
<text x="139.3" y="113.9">TG_MCLR</text>
<text x="228.7" y="113.9">TG_PGD</text>
<text x="140.5" y="119">TG_TXD</text>
<text x="140.5" y="116.4">TG_PGC</text>
<text x="228.7" y="119">TG_RXD</text>
</g>
<g font-size="2.5" fill="#808080">
<text x="53.2" y="41.7">RPD</text>
<text x="53.2" y="77.3">RPD</text>
</g>
<g font-size="2.5" fill="#800000">
<text x="54.7" y="138">Vo=0.8*(1+R8/R9)</text>
<text x="29.3" y="140.5">U5 OFF: VI&lt;7.42V</text>
</g>
<text font-size="2.5" fill="#f00" x="141.9" y="150.7">Place together</text>
<g font-size="1.9">
<text x="17.7" y="19.8">VCC</text>
<text x="18.6" y="22.2">D-</text>
<text x="119.4" y="19.8">VIN</text>
<text x="119.4" y="22.2">EN</text>
<text x="124.4" y="22.6">GND</text>
<text x="128.5" y="19.8">VOUT</text>
<text x="130.3" y="22.2">BP</text>
<text x="17.7" y="29.9">GND</text>
<text x="18.6" y="24.8">D+</text>
<text x="18.6" y="27.3">ID</text>
<text x="8.3" y="30.2">CHASSIS</text>
<text x="17.7" y="55.3">VCC</text>
<text x="18.6" y="57.9">D-</text>
<text x="119.4" y="57.9">VIN</text>
<text x="128.5" y="57.9">VOUT</text>
<text x="8.3" y="65.7">CHASSIS</text>
<text x="17.7" y="65.5">GND</text>
<text x="18.6" y="60.3">D+</text>
<text x="18.6" y="62.9">ID</text>
<text x="119.4" y="60.3">EN</text>
<text x="124.4" y="60.7">GND</text>
<text x="130.3" y="60.3">BP</text>
<text x="172.8" y="108.7">PGED1/RP6/RB0</text>
<text x="172.8" y="111.2">PGEC1/RP7/RB1</text>
<text x="172.8" y="113.7">RP8/RB2</text>
<text x="194.1" y="108.7">PGEC2/RP1/RA0</text>
<text x="194.1" y="111.2">PGED2/RP2/RA1</text>
<text x="195" y="113.7">OSC1/RP3/RA2</text>
<text x="172.8" y="116.3">TDI/RP9/RB3</text>
<text x="172.8" y="118.8">SOSCI/RP10/RB4</text>
<text x="194.1" y="118.8">SOSCO/RP5/RA4</text>
<text x="195" y="116.3">OSC2/RP4/RA3</text>
<text x="172.8" y="121.4">PGED3/RP11/RB5*</text>
<text x="172.8" y="123.9">VBUS/RB6*</text>
<text x="188.7" y="123.9">PGEC3/TDO/RP18/RC9*</text>
<text x="33.1" y="129">IN</text>
<text x="33.1" y="131.5">EN</text>
<text x="43.1" y="131.5">BST</text>
<text x="44" y="129">SW</text>
<text x="172.8" y="126.4">RP12/RB7*</text>
<text x="172.8" y="129">TCK/RP13/RB8*</text>
<text x="172.8" y="131.5">TMS/RP14/RB9*</text>
<text x="202.1" y="131.5">VCAP</text>
<text x="202.1" y="129">MCLR</text>
<text x="33.1" y="134.1">GND</text>
<text x="44" y="134.1">FB</text>
<text x="172.8" y="134.1">D-/RB10*</text>
<text x="172.8" y="136.6">D+/RB11*</text>
<text x="199.5" y="134.1">VUSB3V3</text>
<text x="203.1" y="136.6">VDD</text>
<text x="172.8" y="139.1">RP15/RB13</text>
<text x="172.8" y="141.7">RP16/RB14</text>
<text x="198.6" y="141.7">AVSS/VSS</text>
<text x="198.6" y="139.1">AVDD/VDD</text>
<text x="172.8" y="144.2">RP17/RB15</text>
<text x="203.1" y="144.2">VSS</text>
</g>
<g font-size="1.7" fill="#008000">
<text x="109.1" y="9.4">VSEN (A13)</text>
<text x="236.1" y="9.4">GND</text>
<text x="7.5" y="14.5">PROG</text>
<text x="41.8" y="16.9">500mA</text>
<text x="118" y="14.5">RT9193-33GB</text>
<text x="59.5" y="23.3">SS24</text>
<text x="57.2" y="27.9">1k</text>
<text x="153.7" y="27.9">22uF</text>
<text x="201.9" y="25.4">10k</text>
<text x="97.8" y="30.5">22uF</text>
<text x="143.5" y="30.5">100nF</text>
<text x="222.1" y="41.1">ICSP</text>
<text x="7.5" y="50.1">MCU</text>
<text x="41.8" y="52.5">500mA</text>
<text x="118" y="52.6">RT9193-33GB</text>
<text x="59.5" y="58.9">SS24</text>
<text x="57.2" y="63.5">1k</text>
<text x="229.7" y="64.9">1k</text>
<text x="79" y="66.1">SS24</text>
<text x="105.4" y="68.6">22uF</text>
<text x="143.5" y="68.6">100nF</text>
<text x="153.7" y="68.6">22uF</text>
<text x="229.7" y="75.1">1k</text>
<text x="211.3" y="78.8">RESET</text>
<text x="227.4" y="80.3">PRG</text>
<text x="29.1" y="100.5">22uF</text>
<text x="79.9" y="98">220uF</text>
<text x="79.9" y="105.6">100nF</text>
<text x="158.8" y="104.2">10k</text>
<text x="166.4" y="104.2">10k</text>
<text x="222.3" y="104.2">10k</text>
<text x="29.1" y="108.1">22uF</text>
<text x="66.3" y="111.8">6.8uH</text>
<text x="29.1" y="115.8">100nF</text>
<text x="19.1" y="127">53k6</text>
<text x="64.8" y="127">1uF</text>
<text x="77.5" y="129.6">53k6</text>
<text x="8.7" y="133.8">VIN EN</text>
<text x="31.6" y="137.6">MP1470</text>
<text x="67.2" y="136.1">75k</text>
<text x="19.1" y="139.7">10k</text>
<text x="77.5" y="142.3">10k</text>
<text x="224.8" y="142.3">100nF</text>
<text x="232.4" y="142.3">100nF</text>
<text x="240" y="142.3">100nF</text>
<text x="247.7" y="142.3">10uF</text>
<text x="145.9" y="147.8">GND</text>
<text x="151" y="147.8">BOOT</text>
<text x="171.3" y="147.8">PIC32MM0XXXGPM028</text>
</g>
<g font-size="1.5">
<text x="19.1" y="128.6">1%</text>
<text x="77.5" y="131.1">1%</text>
<text x="77.5" y="143.8">1%</text>
</g>
<text font-size="1.5" fill="#800000" x="184.2" y="144.8">(*) 5V Tolerant</text>
</svg>
